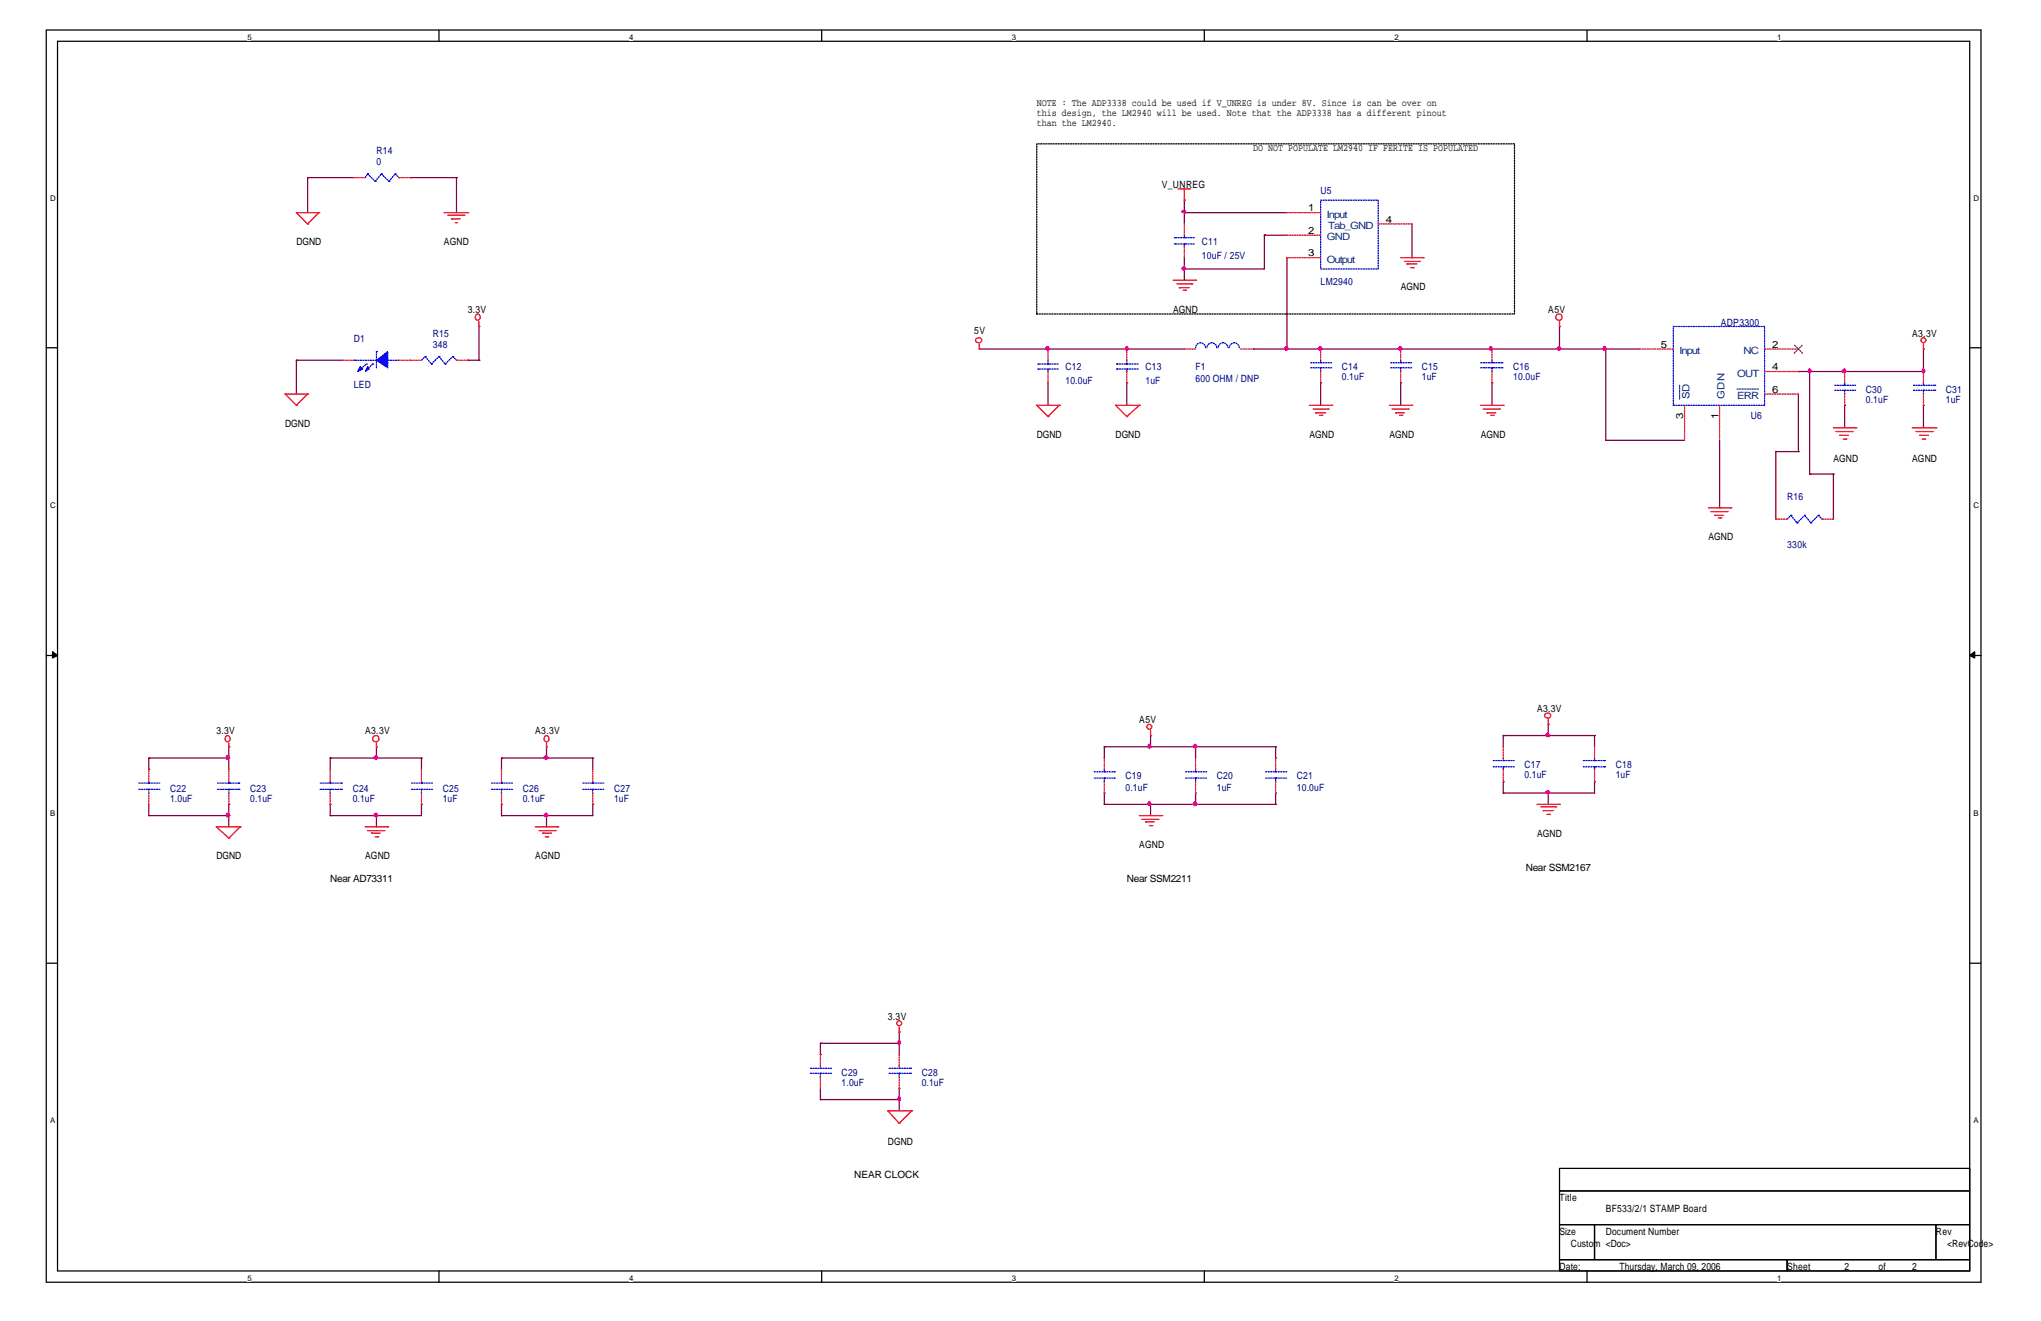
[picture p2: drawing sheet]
<svg xmlns="http://www.w3.org/2000/svg" width="432mm" height="279mm" viewBox="0 0 432 279" stroke-linecap="round" stroke-linejoin="round" font-family="sans-serif">
<path d="M9.8 6.4h409.3v264.8h-409.3zM12.2 8.7h404.5v260.1h-404.5z" fill="none" stroke="#000" stroke-width=".26"/>
<g fill="#fff">
<path d="M52.4 6.9h.8v1.8h-.8z"/>
<path d="M52.4 269.3h.8v1.9h-.8z"/>
</g>
<path d="M92.9 6.4v2.3M92.9 268.8v2.4" fill="none" stroke="#000" stroke-width=".26"/>
<g fill="#fff">
<path d="M133.1 6.9h.8v1.8h-.8z"/>
<path d="M133.1 269.3h.8v1.9h-.8z"/>
</g>
<path d="M173.8 6.4v2.3M173.8 268.8v2.4" fill="none" stroke="#000" stroke-width=".26"/>
<g fill="#fff">
<path d="M214 6.9h.8v1.8h-.8z"/>
<path d="M214 269.3h.8v1.9h-.8z"/>
</g>
<path d="M254.8 6.4v2.3M254.8 268.8v2.4" fill="none" stroke="#000" stroke-width=".26"/>
<g fill="#fff">
<path d="M295 6.9h.8v1.8h-.8z"/>
<path d="M295 269.3h.8v1.9h-.8z"/>
</g>
<path d="M335.8 6.4v2.3M335.8 268.8v2.4" fill="none" stroke="#000" stroke-width=".26"/>
<g fill="#fff">
<path d="M376 6.9h.8v1.8h-.8z"/>
<path d="M376 269.3h.8v1.9h-.8z"/>
<path d="M10.6 41h1v1.9h-1z"/>
<path d="M417.5 41h1.1v1.9h-1.1z"/>
<path d="M10.6 105.8h1v1.9h-1z"/>
<path d="M417.5 105.8h1.1v1.9h-1.1z"/>
</g>
<path d="M9.8 73.6h2.4M416.7 73.6h2.4" fill="none" stroke="#000" stroke-width=".26"/>
<g fill="#fff">
<path d="M10.6 170.9h1v1.9h-1z"/>
<path d="M417.5 170.9h1.1v1.9h-1.1z"/>
</g>
<path d="M9.8 138.6h2.4M416.7 138.6h2.4" fill="none" stroke="#000" stroke-width=".26"/>
<g fill="#000" stroke="#000" stroke-width=".26">
<path d="M11.1 137.8l1.1 .8-1.1 .6z" fill-rule="evenodd"/>
<path d="M416.7 138.6l1.1-.8v1.4z" fill-rule="evenodd"/>
</g>
<g fill="#fff">
<path d="M10.6 236h1v1.9h-1z"/>
<path d="M417.5 236h1.1v1.9h-1.1z"/>
</g>
<path d="M9.8 203.7h2.4M416.7 203.7h2.4M329.9 247.1h86.8v4.8h-86.8zM329.9 251.9h86.8v7.1h-86.8zM329.9 259h7.4v7.4h-7.4zM337.3 259h72.3v7.4h-72.3zM409.6 259h7.1v7.4h-7.1zM329.9 266.4h48.2v2.4h-48.2zM378.1 266.4h38.6v2.4h-38.6z" fill="none" stroke="#000" stroke-width=".26"/>
<g fill="none" stroke="#800040" stroke-width=".26">
<path d="M65.1 37.6h.1M65.1 37.6v7.4M65.1 37.6h9.8M86.8 37.6h.1M86.8 37.6h9.8M96.6 37.6h.1M96.6 37.6v7.4M250.6 45h.1M250.6 42.3h.1M250.6 56.9h.1M250.6 59.3h.1M250.6 42.3v5.1"/>
<path d="M250.6 54.5v4.8M250.6 45h21.7M267.5 49.7h.1M267.5 49.7h4.8M267.5 49.7v7.2h-16.9M272.3 54.5h.1M272.3 54.5v19.3M298.7 54.5h.1M298.7 47.4v7.1M62.7 76.2h.1M62.7 76.2v7.1M62.7 76.2h9.8"/>
<path d="M99 76.2h.1M99 76.2h2.3M101.3 76.2h.1M101.3 69.1v7.1M207.2 73.8h43.4M221.7 73.8h.1M238.4 73.8h.1M265.1 73.8h.1M265.1 73.8h81.8M272.3 73.8h.1M279.4 73.8h.1M296.3 73.8h.1"/>
<path d="M315.6 73.8h.1M329.9 69.1h.1M329.9 73.8h.1M329.9 69.1v4.7M339.7 73.8h.1M339.7 73.8v19.3M380.5 78.6h.1M382.9 78.6h.1M382.9 78.6v21.7M390.3 78.6h.1M406.9 73.8h.1M406.9 73.8v4.8h-26.4"/>
<path d="M221.7 85.7h.1M221.7 81v4.7M238.4 81h.1M238.4 81v4.7M279.4 81h.1M279.4 81v4.7M296.3 81h.1M296.3 81v4.7M315.6 81h.1M315.6 81v4.7M339.7 93.1h.1M339.7 93.1h16.7"/>
<path d="M363.8 93.1v14.3M375.7 95.5h.1M375.7 95.5h4.8M375.7 95.5v14.3M380.5 95.5h.1M380.5 83.3v12.2M390.3 85.7h.1M390.3 85.7v4.8M406.9 85.7h.1M406.9 85.7v4.8M363.8 107.4h.1M375.7 109.8h.1"/>
<path d="M382.9 100.3h.1M382.9 100.3h5M387.9 100.3h.1M387.9 100.3v9.5M48.4 158h.1M48.4 158v4.7M79.6 158h.1M79.6 158v2.3M115.6 158h.1M115.6 158v2.3M233.6 158h.1M233.6 158h36.3"/>
<path d="M233.6 158v2.3M243.4 158h.1M243.4 155.6h.1M243.4 155.6v2.4M252.9 158h.1M252.9 158v2.3M269.9 158h.1M269.9 158v2.3M318 155.6h.1M318 155.6h19.3M318 155.6v2.4M327.6 155.6h.1"/>
<path d="M327.6 153.2h.1M327.6 153.2v2.4M337.3 155.6h.1M337.3 155.6v2.4M31.5 160.3h.1M31.5 162.7h.1M31.5 172.5h.1M31.5 160.3h16.9M31.5 172.5h16.9M31.5 160.3v2.4M31.5 170.1v2.4M48.4 160.3h.1"/>
<path d="M48.4 172.5h.1M48.4 170.1h.1M48.4 170.1v4.8M69.8 160.3h.1M69.8 172.5h.1M69.8 170.1h.1M69.8 160.3h19.4M69.8 160.3v2.4M69.8 170.1v2.4M79.6 160.3h.1M79.6 172.5h.1M79.6 172.5v2.4"/>
<path d="M89.2 160.3h.1M89.2 170.1h.1M89.2 170.1v2.4h-19.4M89.2 160.3v2.4M106.1 160.3h.1M106.1 172.5h.1M106.1 170.1h.1M106.1 160.3h19.3M106.1 160.3v2.4M106.1 170.1v2.4M115.6 160.3h.1M115.6 172.5h.1"/>
<path d="M115.6 172.5v2.4M125.4 160.3h.1M125.4 170.1h.1M125.4 160.3v2.4M125.4 170.1v2.4h-19.3M233.6 170.1h.1M233.6 167.7h.1M233.6 167.7v2.4M233.6 170.1h36.3M243.4 170.1h.1M243.4 170.1v2.4M252.9 167.7h.1"/>
<path d="M252.9 167.7v2.4M269.9 160.3h.1M269.9 170.1h.1M269.9 167.7h.1M269.9 167.7v2.4M318 167.7h.1M318 165.4h.1M318 165.4v2.3M327.6 167.7h.1M327.6 167.7v2.4M337.3 165.4h.1M337.3 165.4v2.3h-19.3"/>
<path d="M190.2 218.3h.1M190.2 218.3v4.7M173.6 220.7h.1M173.6 223h.1M173.6 232.6h.1M173.6 220.7h16.6M173.6 220.7v2.3M173.6 230.2v2.4M173.6 232.6h16.6M190.2 220.7h.1M190.2 232.6h.1M190.2 230.2h.1"/>
<path d="M190.2 230.2v4.7"/>
</g>
<g fill="#f0f" stroke="#f0f" stroke-width=".26">
<path d="M250 44.7l.6-.3 .2 .3-.2 .3-.5-.1z" fill-rule="evenodd"/>
<path d="M238.2 73.4h.4v.6h-.4z" fill-rule="evenodd"/>
<path d="M315.2 73.4h.4v.6h-.4z" fill-rule="evenodd"/>
<path d="M48 172.1h.3v.6h-.3z" fill-rule="evenodd"/>
<path d="M243 157.5h.3v.7h-.3z" fill-rule="evenodd"/>
<path d="M243 169.7h.3v.6h-.3z" fill-rule="evenodd"/>
<path d="M48 159.9h.3v.6h-.3z" fill-rule="evenodd"/>
<path d="M327 167.5l.6-.3 .2 .3-.2 .2h-.5z" fill-rule="evenodd"/>
<path d="M190 232.1h.4v.7h-.4z" fill-rule="evenodd"/>
<path d="M190 220.2h.4v.7h-.4z" fill-rule="evenodd"/>
<path d="M406.7 78.1h.4v.7h-.4z" fill-rule="evenodd"/>
<path d="M382.7 78.1h.3v.7h-.3z" fill-rule="evenodd"/>
<path d="M339.3 73.4h.3v.6h-.3z" fill-rule="evenodd"/>
<circle cx="250.5" cy="56.7" r=".4"/>
<circle cx="296.2" cy="73.7" r=".4"/>
<circle cx="221.6" cy="73.7" r=".4"/>
<circle cx="272.1" cy="73.7" r=".4"/>
<circle cx="329.8" cy="73.7" r=".4"/>
<circle cx="279.3" cy="73.7" r=".4"/>
<circle cx="115.5" cy="160.2" r=".4"/>
<circle cx="115.5" cy="172.4" r=".4"/>
<circle cx="79.5" cy="160.2" r=".4"/>
<circle cx="79.5" cy="172.4" r=".4"/>
<circle cx="252.8" cy="157.8" r=".4"/>
<circle cx="252.8" cy="170" r=".4"/>
<circle cx="327.4" cy="155.4" r=".4"/>
<circle cx="390.2" cy="78.4" r=".4"/>
</g>
<g fill="none" stroke="#f00" stroke-width=".26">
<path d="M249.2 40h2.4M250.6 40v2.3M251.6 40h.1M62.7 45h.1M62.7 45h4.8M62.7 45l2.4 2.4M65.1 47.4h.1M67.5 45h.1M67.5 45l-2.4 2.4M93.9 45h5.1M94.7 45.5h3.5M95.5 46.3h.1"/>
<path d="M95.5 46.3h1.9M96.3 47.1h.3M96.6 47.1h.1M98.2 45.5h.1M99 45h.1M248.2 59.3h4.7M250.6 42.3h.1M252.9 59.3h.1M296.3 54.5h4.8M297.1 55.3h3.2M297.7 55.8h.1M297.7 55.8h2.1"/>
<path d="M298.4 56.6h.6M299 56.6h.1M300.3 55.3h.1M301.1 54.5h.1M100.7 66.6a.43 .43 0 0 1 .7 0 .68 .68 0 0 1-.3 1.1 .65 .65 0 0 1-.6-.4 .65 .65 0 0 1 .2-.7zM101.3 69.1h.1M101.3 68v1.1M206.6 71.6a.68 .68 0 0 1 1.1 .4 .64 .64 0 0 1-.7 .5 .64 .64 0 0 1-.6-.7zM207.2 73.8h.1M207.2 72.8v1M249 60.1h3.1M249.5 60.9h.1"/>
<path d="M249.5 60.9h2.1M250.3 61.4h.5M250.8 61.4h.1M252.1 60.1h.1M329.9 69.1h.1M329.9 68v1.1M406.9 73.8h.1M406.9 72.8v1M60.3 83.3h.1M60.3 83.3h4.8M60.3 83.3l2.4 2.4M62.7 85.7h.1"/>
<path d="M65.1 83.3h.1M65.1 83.3l-2.4 2.4M219.3 85.7h.1M219.3 85.7h4.8M219.3 85.7l2.4 2.4M221.7 88.1h.1M224.1 85.7h.1M224.1 85.7l-2.4 2.4M236 85.7h.1M236 85.7h5M236 85.7l2.4 2.4M238.4 88.1h.1"/>
<path d="M241 85.7h.1M241 85.7l-2.6 2.4M277 85.7h4.8M277.8 86.5h3.2M278.3 87.3h.1M278.3 87.3h2.2M279.1 87.8h.6M279.7 87.8h.1M281 86.5h.1M281.8 85.7h.1M294 85.7h4.7M294.5 86.5h3.4"/>
<path d="M295.3 87.3h.1M295.3 87.3h1.8M296.1 87.8h.5M296.6 87.8h.1M297.9 86.5h.1M298.7 85.7h.1M313.3 85.7h4.7M313.8 86.5h3.4M314.6 87.3h.1M314.6 87.3h1.8M315.4 87.8h.5M315.9 87.8h.1"/>
<path d="M317.2 86.5h.1M318 85.7h.1M387.9 90.5h4.7M388.4 91.3h3.4M389.2 92.1h.1M389.2 92.1h1.9M390 92.9h.5M390.5 92.9h.1M391.8 91.3h.1M392.6 90.5h.1M404.5 90.5h5.1M405.3 91.3h3.5"/>
<path d="M406.1 92.1h.1M406.1 92.1h1.9M406.7 92.9h.5M407.2 92.9h.1M408.8 91.3h.1M409.6 90.5h.1M361.4 107.4h4.8M361.9 108.2h3.5M362.7 109h.1M362.7 109h1.9M363.5 109.5h.6M364.1 109.5h.1"/>
<path d="M365.4 108.2h.1M366.2 107.4h.1M47.8 155.8a.43 .43 0 0 1 .7 0 .68 .68 0 0 1-.3 1.1 .65 .65 0 0 1-.6-.4 .65 .65 0 0 1 .2-.7zM48.4 158h.1M48.4 157.2v.8M79.6 158h.1M79.6 157.2v.8M115.3 155.8a.43 .43 0 0 1 .7 0 .68 .68 0 0 1-.4 1.1 .65 .65 0 0 1-.5-.4 .65 .65 0 0 1 .2-.7zM115.6 158h.1M115.6 157.2v.8M243.4 155.6h.1M243.4 154.5v1.1"/>
<path d="M327 151a.68 .68 0 0 1 1.1 .3 .64 .64 0 0 1-.7 .6 .64 .64 0 0 1-.6-.8zM327.6 153.2h.1M327.6 152.1v1.1M45.8 174.9h.1M45.8 174.9h5M45.8 174.9l2.6 2.4M48.4 177.3h.1M50.8 174.9h.1M50.8 174.9l-2.4 2.4M77.3 174.9h4.7M77.8 175.7h3.4M78.6 176.2h.1"/>
<path d="M78.6 176.2h1.8M79.4 177h.5M79.9 177h.1M81.2 175.7h.1M82 174.9h.1M113.2 174.9h4.8M114 175.7h3.5M114.8 176.2h.1M114.8 176.2h1.9M115.4 177h.5M115.9 177h.1M117.5 175.7h.1"/>
<path d="M118 174.9h.1M241 172.5h4.8M241.6 173.3h3.4M242.4 173.8h.1M242.4 173.8h1.8M243.2 174.6h.5M243.7 174.6h.1M245 173.3h.1M245.8 172.5h.1M325.2 170.1h4.7M326 170.7h3.1M326.5 171.4h.1"/>
<path d="M326.5 171.4h2.1M327.3 172.2h.5M327.8 172.2h.1M329.1 170.7h.1M329.9 170.1h.1M190.2 218.3h.1M190.2 217.2v1.1M187.9 234.9h.1M187.9 234.9h5M187.9 234.9l2.3 2.7M190.2 237.6h.1M192.9 234.9h.1"/>
<path d="M192.9 234.9l-2.7 2.7"/>
<circle cx="329.8" cy="67.1" r=".67"/>
<circle cx="406.9" cy="72" r=".52"/>
<circle cx="79.5" cy="156.3" r=".67"/>
<circle cx="243.2" cy="153.7" r=".52"/>
<circle cx="190.2" cy="216.4" r=".52"/>
</g>
<path d="M219.3 30.4h101.1v36h-101.1z" fill="none" stroke="#000" stroke-width=".26" stroke-dasharray=".3 .3 .3 .3 .3 .3 .3 .3"/>
<g fill="none" stroke="#00f" stroke-width=".26" stroke-dasharray=".3 .3 .3 .3 .3 .3 .3 .3">
<path d="M77.3 37.6l.5-.8M77.8 36.8h.1M77.8 36.8l1.6 1.6M79.4 38.4h.1M79.4 38.4l1.3-1.6M80.7 36.8h.1M80.7 36.8l1.6 1.6M82.3 38.4h.1M82.3 38.4l1.3-1.6M83.6 36.8h.1M83.6 36.8l.8 .8M84.4 37.6h.1"/>
<path d="M248.4 50.3h.1M248.4 51.6h.1M250.6 52.1v-.5M250.6 51.6h.1M250.6 49.7v.6M250.6 50.3h.1M252.7 50.3h-4.3M252.7 51.6h-4.3M279.4 42.3h12.2v14.6h-12.2zM74.9 76.2h.1M75.9 78.3l1.6-1.3M77.5 78.3l1.3-1.3"/>
<path d="M77.5 77h.1M78.8 77h.1M79.6 77.8v-3.5M79.6 74.3h.1M79.6 76.2h-4.7M82 76.2h.1M84.4 76.2h-2.4M89.2 76.2l.8-.8M90 75.4h.1M90 75.4l1.3 1.6M91.3 77h.1M91.3 77l1.6-1.6"/>
<path d="M92.9 75.4h.1M92.9 75.4l1.3 1.6M94.2 77h.1M94.2 77l1.6-1.6M95.8 75.4h.1M95.8 75.4l.8 .8M96.6 76.2h.1M219.6 77h.1M219.6 78.1h.1M221.7 78.6v-.5M221.7 78.1h.1M221.7 76.2v.8"/>
<path d="M221.7 77h.1M223.8 77h-4.2M223.8 78.1h-4.2M236.3 77h.1M236.3 78.1h.1M238.4 78.6v-.5M238.4 78.1h.1M238.4 76.2v.8M238.4 77h.1M240.8 77h-4.5M240.8 78.1h-4.5M254 72.5a1.13 1.13 0 0 0-1.1 1.1"/>
<path d="M255.1 73.6a1.13 1.13 0 0 0-1.1-1.1M256.4 72.5a1.13 1.13 0 0 0-1.1 1.1M257.4 73.6a1.13 1.13 0 0 0-1-1.1M258.8 72.5a1.13 1.13 0 0 0-1.1 1.1M259.8 73.6a1.13 1.13 0 0 0-1-1.1M261.1 72.5a1.13 1.13 0 0 0-1 1.1M262.2 73.6a1.13 1.13 0 0 0-1.1-1.1M277.3 77.8h4.2M277.3 76.7h4.2M279.4 76.2v.5M279.4 76.7h.1M279.4 78.6v-.8"/>
<path d="M279.4 77.8h.1M281.5 77.8h.1M281.5 76.7h.1M294.2 77.8h4.2M294.2 76.7h4.2M296.3 76.2v.5M296.3 76.7h.1M296.3 78.6v-.8M296.3 77.8h.1M298.4 77.8h.1M298.4 76.7h.1M313.3 77.8h4.5"/>
<path d="M313.3 76.7h4.5M315.6 76.2v.5M315.6 76.7h.1M315.6 78.6v-.8M315.6 77.8h.1M317.8 77.8h.1M317.8 76.7h.1M354 69.1h19.3v16.6h-19.3zM388.1 82.5h4.3M388.1 81.5h4.3M390.3 81v.5M390.3 81.5h.1"/>
<path d="M390.3 83.3v-.8M390.3 82.5h.1M392.4 82.5h.1M392.4 81.5h.1M404.8 82.5h4.5M404.8 81.5h4.5M406.9 81v.5M406.9 81.5h.1M406.9 83.3v-.8M406.9 82.5h.1M409.3 82.5h.1M409.3 81.5h.1"/>
<path d="M378.1 109.8l.8-.8M378.9 109h.1M378.9 109l1.3 1.6M380.2 110.6h.1M380.2 110.6l1.6-1.6M381.8 109h.1M381.8 109l1.3 1.6M383.1 110.6h.1M383.1 110.6l1.6-1.6M384.7 109h.1M384.7 109l.8 .8M385.5 109.8h.1"/>
<path d="M29.4 167h4.2M29.4 165.6h4.2M31.5 165.4v.2M31.5 165.6h.1M31.5 167.7v-.7M31.5 167h.1M33.6 167h.1M33.6 165.6h.1M46 167h4.5M46 165.6h4.5M48.4 165.4v.2M48.4 165.6h.1"/>
<path d="M48.4 167.7v-.7M48.4 167h.1M50.5 167h.1M50.5 165.6h.1M67.7 167h4.5M67.7 165.6h4.5M69.8 165.4v.2M69.8 165.6h.1M69.8 167.7v-.7M69.8 167h.1M72.2 167h.1M72.2 165.6h.1"/>
<path d="M87 167h4.3M87 165.6h4.3M89.2 165.4v.2M89.2 165.6h.1M89.2 167.7v-.7M89.2 167h.1M91.3 167h.1M91.3 165.6h.1M104 167h4.2M104 165.6h4.2M106.1 165.4v.2M106.1 165.6h.1"/>
<path d="M106.1 167.7v-.7M106.1 167h.1M108.2 167h.1M108.2 165.6h.1M123.3 167h4.2M123.3 165.6h4.2M125.4 165.4v.2M125.4 165.6h.1M125.4 167.7v-.7M125.4 167h.1M127.5 167h.1M127.5 165.6h.1"/>
<path d="M231.5 164.6h4.2M231.5 163.2h4.2M233.6 162.7v.5M233.6 163.2h.1M233.6 165.4v-.8M233.6 164.6h.1M235.7 164.6h.1M235.7 163.2h.1M250.8 164.6h4.3M250.8 163.2h4.3M252.9 162.7v.5M252.9 163.2h.1"/>
<path d="M252.9 165.4v-.8M252.9 164.6h.1M255.1 164.6h.1M255.1 163.2h.1M267.8 164.6h4.2M267.8 163.2h4.2M269.9 162.7v.5M269.9 163.2h.1M269.9 165.4v-.8M269.9 164.6h.1M272 164.6h.1M272 163.2h.1"/>
<path d="M315.9 162.2h4.2M315.9 160.9h4.2M318 160.3v.6M318 160.9h.1M318 162.7v-.5M318 162.2h.1M320.1 162.2h.1M320.1 160.9h.1M335 162.2h4.5M335 160.9h4.5M337.3 160.3v.6M337.3 160.9h.1"/>
<path d="M337.3 162.7v-.5M337.3 162.2h.1M339.5 162.2h.1M339.5 160.9h.1M171.4 227h4.3M171.4 226h4.3M173.6 225.4v.6M173.6 226h.1M173.6 227.8v-.8M173.6 227h.1M175.7 227h.1M175.7 226h.1"/>
<path d="M188.1 227h4.5M188.1 226h4.5M190.2 225.4v.6M190.2 226h.1M190.2 227.8v-.8M190.2 227h.1M192.6 227h.1M192.6 226h.1"/>
</g>
<g fill="none" stroke="#f00" stroke-width=".26" stroke-dasharray=".3 .3 .3 .3 .3 .3 .3 .3">
<path d="M77.3 37.6h-2.4M84.4 37.6h2.4M250.6 52.1v2.4M250.6 49.7v-2.3M279.4 45h-7.1M279.4 49.7h-7.1M279.4 54.5h-7.1M291.6 47.4h7.1M74.9 76.2h-2.4M84.4 76.2h2.4M89.2 76.2h-2.4M96.6 76.2h2.4"/>
<path d="M221.7 78.6v2.4M221.7 76.2v-2.4M238.4 78.6v2.4M238.4 76.2v-2.4M252.9 73.8h-2.3M262.5 73.8h2.6M279.4 76.2v-2.4M279.4 78.6v2.4M296.3 76.2v-2.4M296.3 78.6v2.4M315.6 76.2v-2.4M315.6 78.6v2.4"/>
<path d="M354 73.8h-7.1M373.3 73.8h7.2M373.3 78.6h7.2M356.4 85.7v7.4M363.8 85.7v7.4M373.3 83.3h7.2M390.3 81v-2.4M390.3 83.3v2.4M406.9 81v-2.4M406.9 83.3v2.4M378.1 109.8h-2.4M385.5 109.8h2.4"/>
<path d="M31.5 165.4v-2.7M31.5 167.7v2.4M48.4 165.4v-2.7M48.4 167.7v2.4M69.8 165.4v-2.7M69.8 167.7v2.4M89.2 165.4v-2.7M89.2 167.7v2.4M106.1 165.4v-2.7M106.1 167.7v2.4M125.4 165.4v-2.7M125.4 167.7v2.4"/>
<path d="M233.6 162.7v-2.4M233.6 165.4v2.3M252.9 162.7v-2.4M252.9 165.4v2.3M269.9 162.7v-2.4M269.9 165.4v2.3M318 160.3v-2.3M318 162.7v2.7M337.3 160.3v-2.3M337.3 162.7v2.7M173.6 225.4v-2.4M173.6 227.8v2.4"/>
<path d="M190.2 225.4v-2.4M190.2 227.8v2.4"/>
</g>
<path d="M379.7 73l1.8 1.9M381.3 73l-1.9 1.9" fill="none" stroke="#804000" stroke-width=".26" stroke-dasharray=".3 .3 .3 .3 .3 .3 .3 .3"/>
<path d="M355.3 84.4v-2.9M367.5 82.3h4.5" fill="none" stroke="#004080" stroke-width=".26" stroke-dasharray=".3 .3 .3 .3 .3 .3 .3 .3"/>
<g fill="#00f" stroke="#00f" stroke-width=".26" stroke-dasharray=".3 .3 .3 .3 .3 .3 .3 .3">
<path d="M79.6 76.2l2.4-1.9v3.5z" fill-rule="evenodd"/>
<path d="M76.2 77.5l.5 .6-1 .5z" fill-rule="evenodd"/>
<path d="M77.8 77.5l.3 .6-.8 .5z" fill-rule="evenodd"/>
</g>
<g fill="#f0f" stroke="#f0f" stroke-width=".26" stroke-dasharray=".3 .3 .3 .3 .3 .3 .3 .3">
<path d="M250 44.7l.6-.3 .2 .3-.2 .3-.5-.1z" fill-rule="evenodd"/>
<path d="M238.2 73.4h.4v.6h-.4z" fill-rule="evenodd"/>
<path d="M315.2 73.4h.4v.6h-.4z" fill-rule="evenodd"/>
<path d="M48 172.1h.3v.6h-.3z" fill-rule="evenodd"/>
<path d="M243 157.5h.3v.7h-.3z" fill-rule="evenodd"/>
<path d="M243 169.7h.3v.6h-.3z" fill-rule="evenodd"/>
<path d="M48 159.9h.3v.6h-.3z" fill-rule="evenodd"/>
<path d="M327 167.5l.6-.3 .2 .3-.2 .2h-.5z" fill-rule="evenodd"/>
<path d="M190 232.1h.4v.7h-.4z" fill-rule="evenodd"/>
<path d="M190 220.2h.4v.7h-.4z" fill-rule="evenodd"/>
<path d="M406.7 78.1h.4v.7h-.4z" fill-rule="evenodd"/>
<path d="M382.7 78.1h.3v.7h-.3z" fill-rule="evenodd"/>
<path d="M339.3 73.4h.3v.6h-.3z" fill-rule="evenodd"/>
<circle cx="250.5" cy="56.7" r=".4"/>
<circle cx="296.2" cy="73.7" r=".4"/>
<circle cx="221.6" cy="73.7" r=".4"/>
<circle cx="272.1" cy="73.7" r=".4"/>
<circle cx="329.8" cy="73.7" r=".4"/>
<circle cx="279.3" cy="73.7" r=".4"/>
<circle cx="115.5" cy="160.2" r=".4"/>
<circle cx="115.5" cy="172.4" r=".4"/>
<circle cx="79.5" cy="160.2" r=".4"/>
<circle cx="79.5" cy="172.4" r=".4"/>
<circle cx="252.8" cy="157.8" r=".4"/>
<circle cx="252.8" cy="170" r=".4"/>
<circle cx="327.4" cy="155.4" r=".4"/>
<circle cx="390.2" cy="78.4" r=".4"/>
</g>
<g font-size="2.1">
<text x="219.3" y="22.5">NOTE : The ADP3338 could be used if V_UNREG is under 8V. Since is can be over on</text>
<text x="219.3" y="24.6">this design, the LM2940 will be used. Note that the ADP3338 has a different pinout</text>
<text x="219.3" y="26.7">than the LM2940.</text>
<text x="265.1" y="32">DO NOT POPULATE LM2940 IF FERITE IS POPULATED</text>
<text x="245.8" y="39.7">V_UNREG</text>
<text x="276.8" y="44.7">1</text>
<text x="293.2" y="47.1">4</text>
<text x="62.7" y="51.9">DGND</text>
<text x="93.9" y="51.9">AGND</text>
<text x="276.8" y="49.5">2</text>
<text x="276.8" y="54.2">3</text>
<text x="296.3" y="61.4">AGND</text>
<text x="99" y="66.1">3.3V</text>
<text x="206.1" y="70.6">5V</text>
<text x="248.2" y="66.1">AGND</text>
<text x="327.6" y="66.1">A5V</text>
<text x="404.5" y="71.2">A3.3V</text>
<text x="351.4" y="73.6">5</text>
<text x="374.9" y="73.6">2</text>
<text x="374.9" y="78.3">4</text>
<text x="374.9" y="83.1">6</text>
<text x="356.1" y="88.6" transform="rotate(-90 356.1 88.6)">3</text>
<text x="363.5" y="88.6" transform="rotate(-90 363.5 88.6)">1</text>
<text x="60.3" y="90.2">DGND</text>
<text x="219.3" y="92.6">DGND</text>
<text x="236" y="92.6">DGND</text>
<text x="277" y="92.6">AGND</text>
<text x="294" y="92.6">AGND</text>
<text x="313.3" y="92.6">AGND</text>
<text x="387.9" y="97.6">AGND</text>
<text x="404.5" y="97.6">AGND</text>
<text x="361.4" y="114.3">AGND</text>
<text x="45.8" y="155.3">3.3V</text>
<text x="77.3" y="155.3">A3.3V</text>
<text x="113.2" y="155.3">A3.3V</text>
<text x="241" y="152.9">A5V</text>
<text x="325.2" y="150.5">A3.3V</text>
<text x="241" y="179.4">AGND</text>
<text x="325.2" y="177">AGND</text>
<text x="45.8" y="181.8">DGND</text>
<text x="77.3" y="181.8">AGND</text>
<text x="113.2" y="181.8">AGND</text>
<text x="322.8" y="184.1">Near SSM2167</text>
<text x="69.8" y="186.5">Near AD73311</text>
<text x="238.4" y="186.5">Near SSM2211</text>
<text x="187.9" y="215.6">3.3V</text>
<text x="187.9" y="242.1">DGND</text>
<text x="180.7" y="249.2">NEAR CLOCK</text>
<text x="329.9" y="254">Title</text>
<text x="339.7" y="256.4">BF533/2/1 STAMP Board</text>
<text x="329.9" y="261.1">Size</text>
<text x="332.3" y="263.8">Custom &lt;Doc&gt;</text>
<text x="339.7" y="261.1">Document Number</text>
<text x="409.6" y="261.1">Rev</text>
<text x="412" y="263.8">&lt;RevCode&gt;</text>
<text x="329.9" y="268.6">Date:</text>
<text x="342.6" y="268.6">Thursday, March 09, 2006</text>
<text x="378.1" y="268.6">Sheet</text>
<text x="390.3" y="268.6">2</text>
<text x="397.4" y="268.6">of</text>
<text x="404.5" y="268.6">2</text>
</g>
<g font-size="2.1" fill="#000080">
<text x="79.6" y="32.5">R14</text>
<text x="79.6" y="34.9">0</text>
<text x="279.4" y="41">U5</text>
<text x="254.3" y="51.9">C11</text>
<text x="254.3" y="54.8">10uF / 25V</text>
<text x="279.4" y="60.3">LM2940</text>
<text x="91.5" y="71.2">R15</text>
<text x="364.1" y="69.1">ADP3300</text>
<text x="74.9" y="72.2">D1</text>
<text x="91.5" y="73.6">348</text>
<text x="74.9" y="82">LED</text>
<text x="225.4" y="78.3">C12</text>
<text x="225.4" y="81.2">10.0uF</text>
<text x="242.4" y="78.3">C13</text>
<text x="242.4" y="81.2">1uF</text>
<text x="252.9" y="78.3">F1</text>
<text x="252.9" y="80.7">600 OHM / DNP</text>
<text x="283.9" y="78.3">C14</text>
<text x="283.9" y="80.4">0.1uF</text>
<text x="300.8" y="78.3">C15</text>
<text x="300.8" y="80.4">1uF</text>
<text x="320.1" y="78.3">C16</text>
<text x="320.1" y="80.4">10.0uF</text>
<text x="394.8" y="83.1">C30</text>
<text x="411.7" y="83.1">C31</text>
<text x="370.4" y="88.6">U6</text>
<text x="394.8" y="85.2">0.1uF</text>
<text x="411.7" y="85.2">1uF</text>
<text x="378.1" y="105.8">R16</text>
<text x="378.1" y="115.9">330k</text>
<text x="36" y="167.5">C22</text>
<text x="52.9" y="167.5">C23</text>
<text x="74.6" y="167.5">C24</text>
<text x="93.7" y="167.5">C25</text>
<text x="110.6" y="167.5">C26</text>
<text x="129.9" y="167.5">C27</text>
<text x="238.1" y="164.8">C19</text>
<text x="238.1" y="167.2">0.1uF</text>
<text x="257.4" y="164.8">C20</text>
<text x="257.4" y="167.2">1uF</text>
<text x="274.4" y="164.8">C21</text>
<text x="274.4" y="167.2">10.0uF</text>
<text x="322.5" y="162.5">C17</text>
<text x="322.5" y="164.6">0.1uF</text>
<text x="341.8" y="162.5">C18</text>
<text x="341.8" y="164.6">1uF</text>
<text x="36" y="169.6">1.0uF</text>
<text x="52.9" y="169.6">0.1uF</text>
<text x="74.6" y="169.6">0.1uF</text>
<text x="93.7" y="169.6">1uF</text>
<text x="110.6" y="169.6">0.1uF</text>
<text x="129.9" y="169.6">1uF</text>
<text x="178.1" y="227.5">C29</text>
<text x="195" y="227.5">C28</text>
<text x="178.1" y="229.7">1.0uF</text>
<text x="195" y="229.7">0.1uF</text>
</g>
<g font-size="2.1" fill="#004080">
<text x="280.7" y="46">Input</text>
<text x="280.7" y="50.8">GND</text>
<text x="281" y="48.4">Tab_GND</text>
<text x="280.7" y="55.6">Output</text>
<text x="355.3" y="74.9">Input</text>
<text x="368.8" y="74.9">NC</text>
<text x="367.5" y="79.6">OUT</text>
<text x="357.5" y="84.4" transform="rotate(-90 357.5 84.4)">SD</text>
<text x="364.9" y="84.4" transform="rotate(-90 364.9 84.4)">GDN</text>
<text x="367.5" y="84.4">ERR</text>
</g>
<g font-size="1.7">
<text x="52.4" y="8.5">5</text>
<text x="133.1" y="8.5">4</text>
<text x="214" y="8.5">3</text>
<text x="295" y="8.5">2</text>
<text x="376" y="8.5">1</text>
<text x="10.6" y="42.6">D</text>
<text x="417.5" y="42.6">D</text>
<text x="10.6" y="107.4">C</text>
<text x="417.5" y="107.4">C</text>
<text x="10.6" y="172.5">B</text>
<text x="417.5" y="172.5">B</text>
<text x="10.6" y="237.6">A</text>
<text x="417.5" y="237.6">A</text>
<text x="52.4" y="270.9">5</text>
<text x="133.1" y="270.9">4</text>
<text x="214" y="270.9">3</text>
<text x="295" y="270.9">2</text>
<text x="376" y="270.9">1</text>
</g>
</svg>
